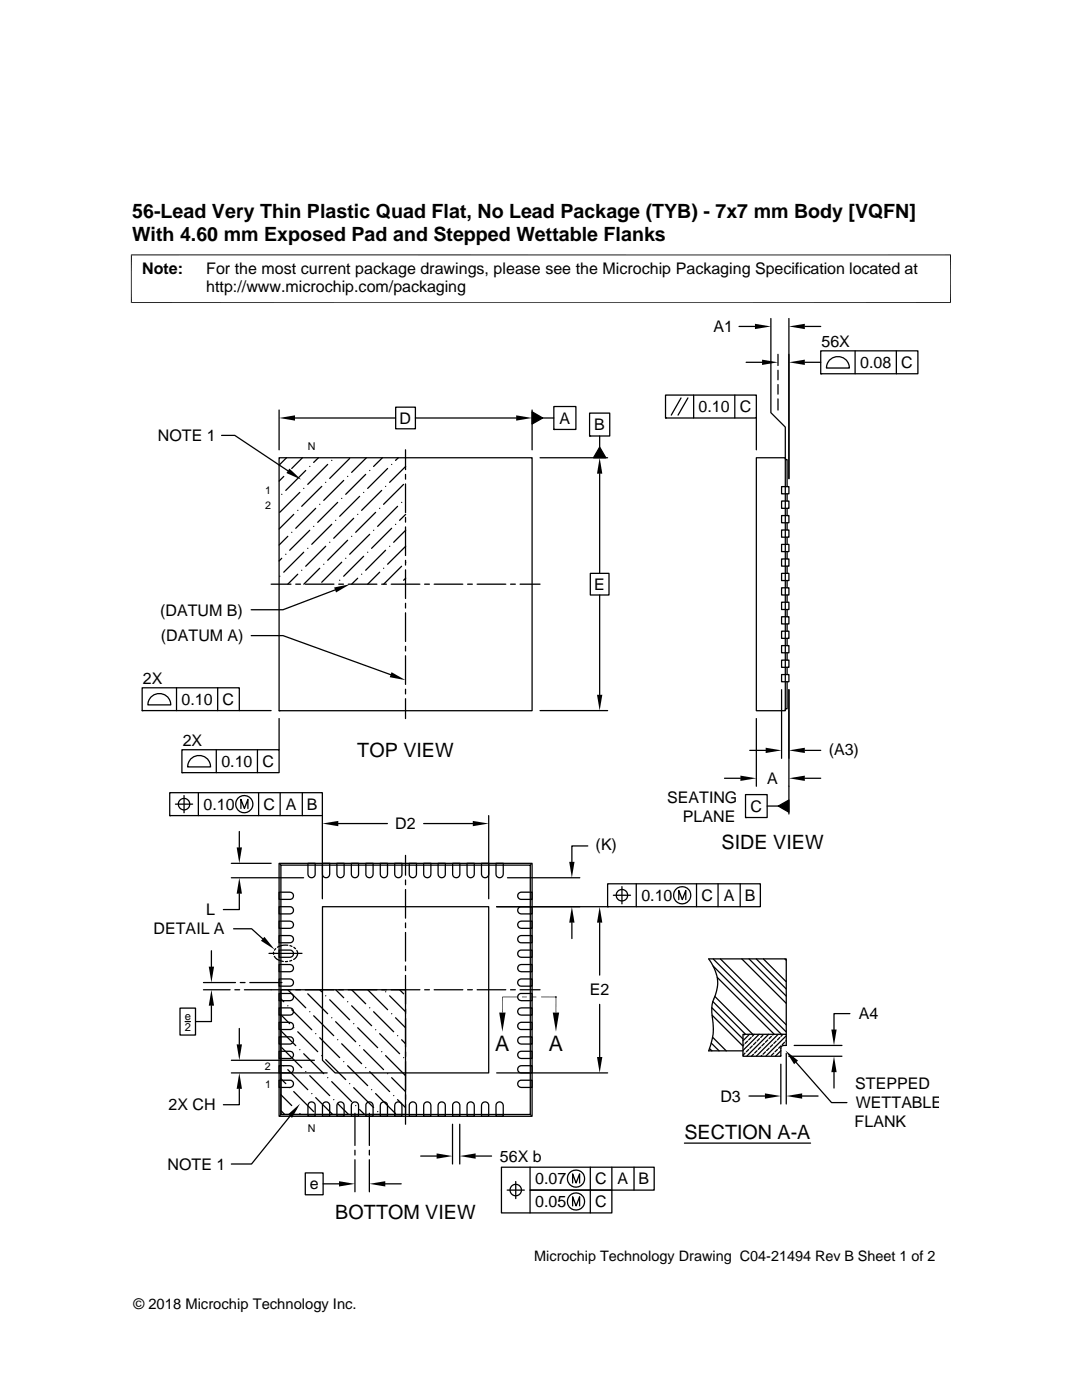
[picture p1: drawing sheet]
<svg xmlns="http://www.w3.org/2000/svg" width="216mm" height="279mm" viewBox="0 0 216 279" stroke-linecap="round" stroke-linejoin="round" font-family="sans-serif">
<g fill="none" stroke="#000" stroke-width=".25">
<path d="M132.8 78.8h18.1v4.6h-18.1zM135.9 79.4l-2 3.4M137.3 79.4l-2 3.4M138.4 78.8v4.6M146.6 78.8v4.6M147.5 65.2h3.1M148.9 72.3h3.2M153.8 63.6v18.8l2.9 2.8v6.2M155.2 70.7v2.2M155.2 73.9v1.9M155.2 76.8v1.9M155.2 79.6v2.2"/>
<path d="M157.4 63.6v31.9M160.6 72.3h3.2M160.6 65.2h3.2M163.8 70h19.4v4.6h-19.4zM163.8 74.6h.1M165.7 71.7a2.29 2.29 0 0 1 2.4-.3 2.29 2.29 0 0 1 1.4 2h-4.6l.3-1.1zM170.6 70v4.6M178.9 70v4.6M44.2 86.9h2.6l10.6 7.1M55.7 91.4h50.5v50.4h-50.5zM55.7 81.8v8M56.2 98.7h.1"/>
<path d="M56.6 95.1l-.9 .9M57.2 91.4l-1.5 1.4M57.4 94.3h.1M58.9 83.4h20.1M59.8 98.3l-4 4M60.3 91.4l-2.1 2.1M60.6 97.5h.1M61 93.9l-4 4M61.8 93.1h.1M63.5 91.4l-.9 .9M64.2 97.1l-4 3.9M65 96.3h.1"/>
<path d="M65.4 92.7l-4 4M66.2 91.9h.1M68.2 99.5h.1M68.6 95.9l-4 4M69.4 95.1h.1M69.8 91.5l-4 4M71.8 99.1l-4 3.9M72.6 98.3h.1M73 94.7l-4 4M73.1 91.4l-2.9 2.9M73.8 93.9h.1M76.2 97.9l-4 4"/>
<path d="M76.3 91.4l-1.8 1.7M76.9 97.1h.1M77.3 93.5l-3.9 4M78.1 92.7h.1M79 81.3h3.9v4.3h-3.9zM79.5 91.4l-.6 .5M80.5 96.7l-4 3.9M80.9 89.8v3.9M80.9 94.7v.9M80.9 96.6v5.7M80.9 93.1l-3.2 3.2M82.9 83.4h20.1"/>
<path d="M106.2 82.2l2.1 1.2-2.1 1.2zM106.2 81.8v8M107.8 91.4h13.4M108.3 83.4h2.2M110.5 81.1h4.4v4.6h-4.4zM110.5 85.7h.1M117.6 82.4h4.1v4.6h-4.1zM117.6 87h.1M119.7 94.5v19.9M119.7 89.2l1.2 2.2h-2.5zM119.7 87v2.2M132.8 83.4h.1"/>
<path d="M150.9 91.4h5.8v50.4h-5.8zM150.9 83.4v6.4M156 100h1.4v1.5h-1.4zM156 97.1h1.4v1.5h-1.4zM156.7 91.5l.4 .2v5.4M157.1 98.6v1.4M54.1 116.6h4M55.8 115h.1M56.2 111.4l-.5 .6M57 110.6h.1M57.4 107l-1.7 1.8M58.2 106.2h.1"/>
<path d="M58.6 102.7l-2.9 2.9M59 116.6h1M59.4 114.6l-2 2M59.4 101.9h.1M60.2 113.8h.1M60.6 110.2l-4 4M60.9 116.6h5.7M61.4 109.4h.1M61.8 105.8l-4 4M62.6 105.1h.1M63 101.5l-4 3.9M63.8 113.4l-3.2 3.2"/>
<path d="M63.8 100.6h.1M64.6 112.6h.1M65 109l-4 4M65.8 108.2h.1M66.2 104.6l-4 4M66.9 117.7l-10.4 4h-6.4M67 103.8h.1M67.4 100.3l-4 3.9M67.6 116.6h.9M67.8 115.8h.1M68.2 112.2l-4 4M69 111.4h.1"/>
<path d="M69.4 107.8l-4 4M69.5 116.6h5.7M70.2 107h.1M70.6 103.4l-4 4M71.4 102.7h.1M71.4 115.4l-1.2 1.2M72.2 114.6h.1M72.6 111l-4 4M73.4 110.2h.1M73.8 106.6l-4 4M74.5 105.8h.1M75 102.3l-4 3.9"/>
<path d="M75.8 101.5h.1M75.8 114.2l-2.4 2.4M76.2 116.6h.9M76.5 113.4h.1M76.9 109.8l-3.9 4M77.7 109h.1M78.1 116.6h5.7M78.1 105.4l-4 4M78.9 104.6h.1M79.3 101l-3.9 4.1M80.1 100.3h.1M80.1 113l-3.5 3.6"/>
<path d="M80.9 103.3v.9M80.9 105.2v5.7M80.9 111.8v1M80.9 113.7v5.7M80.9 112.2h.1M80.9 115.4l-.4 .4M80.9 105.8l-2.4 2.4M80.9 102.7l-1.2 1.1M80.9 109l-3.6 3.6M84.7 116.6h1M86.6 116.6h5.8M93.3 116.6h1"/>
<path d="M95.2 116.6h5.7M101.9 116.6h.9M103.8 116.6h4M117.8 114.4h3.7v4.3h-3.7zM119.7 118.7v20M156 117.3h1.4v1.4h-1.4zM156 114.4h1.4v1.5h-1.4zM156 111.5h1.4v1.5h-1.4zM156 108.6h1.4v1.5h-1.4zM156 105.8h1.4v1.4h-1.4zM156 102.9h1.4v1.4h-1.4zM157.1 101.5v1.4"/>
<path d="M157.1 104.3v1.5M157.1 107.2v1.4M157.1 110.1v1.4M157.1 113v1.4M157.1 115.9v1.4M157.1 118.7v1.5M28.4 137.3h19.4v4.5h-19.4zM30.3 139a2.29 2.29 0 0 1 2.4-.4 2.29 2.29 0 0 1 1.4 2.1h-4.6l.3-1.2zM35.2 137.3v4.5M43.4 137.3v4.5M50.1 126.9h6.4l21.4 7.7M80.9 120.4v.9"/>
<path d="M80.9 122.3v5.7M80.9 129v.9M80.9 130.9v5.7M80.9 137.5v1M80.9 139.4v4M156 137.6v13.7M156 134.6h1.4v1.5h-1.4zM156 131.7h1.4v1.5h-1.4zM156 128.8h1.4v1.5h-1.4zM156 126h1.4v1.4h-1.4zM156 123.1h1.4v1.4h-1.4zM156 120.2h1.4v1.4h-1.4z"/>
<path d="M157.1 133.2v1.4M157.1 136.1v5.4l-.4 .1M157.1 121.6v1.5M157.1 124.5v1.5M157.1 127.4v1.4M157.1 130.3v1.4M157.4 137.6v24.9M28.4 141.8h.1M33.9 158.2h30.4v4.6h-30.4zM36.3 149.6h19.4v4.6h-19.4zM36.3 154.2h.1M36.7 158.8v3.4"/>
<path d="M38.2 151.3a2.29 2.29 0 0 1 2.5-.3 2.29 2.29 0 0 1 1.3 2.1h-4.6l.4-1.2zM39.6 158.2v4.6M43.2 149.6v4.6M47.8 141.8h6.3M51.4 149.6v4.6M51.6 158.2v4.6M55.7 141.8h.1M55.7 143.4v6.2M55.9 158.2v4.6M60.3 158.2v4.6M107.8 141.8h13.4M144.6 155.3h3.1"/>
<path d="M148.8 158.6h4.3v4.6h-4.3zM149.6 149.8h3.2M150.9 143.4v13.5M160.6 149.8h3.2M160.6 155.3h3.2M33.9 162.8h.1M35 160.5h3.4M46.2 175.2h14.4M46.2 172.3h7.9M47.8 178.4v3.1h-3.2M47.8 165.9v3.2M48.1 161.4v-1.9l.7 1.9 .7-1.9v1.9"/>
<path d="M55.7 178.1h2.1a.72 .72 0 0 1 .8 .7 .72 .72 0 0 1-.8 .7h-2.1zM55.7 172.3h50.5v50.5h-50.5zM55.9 172.5l.1 .2M61.4 172.3h1.5v2.4l-.3 .3-.3 .2-.7-.3-.2-.4zM64.3 162.8v16.6M64.3 172.3h1.5v2.2a.72 .72 0 0 1-.7 .7 .72 .72 0 0 1-.8-.7zM67.2 172.3h1.5v2.2a.72 .72 0 0 1-.8 .7 .72 .72 0 0 1-.7-.7zM67.5 164.4h9.8M70.1 172.3h1.4v2.4l-.2 .3-.4 .2-.7-.3-.1-.4zM73 172.3h1.4v2.2a.72 .72 0 0 1-.7 .7 .72 .72 0 0 1-.7-.7zM75.9 172.3h1.4v2.2a.72 .72 0 0 1-.7 .7 .72 .72 0 0 1-.7-.7zM78.8 172.3h1.4v2.4l-.3 .3-.3 .2-.7-.3-.1-.4z"/>
<path d="M80.9 170.7v4M80.9 175.6v1M80.9 177.5v5.7M81.7 172.3h1.4v2.2a.72 .72 0 0 1-.7 .7 .72 .72 0 0 1-.7-.7zM84.5 164.4h9.8M84.5 172.3h1.5v2.2a.72 .72 0 0 1-.7 .7 .72 .72 0 0 1-.8-.7zM87.4 172.3h1.5l-.1 2.4-.2 .3-.4 .2-.6-.3-.2-.4zM90.3 172.3h1.5v2.2a.72 .72 0 0 1-.8 .7 .72 .72 0 0 1-.7-.7zM93.2 172.3h1.4v2.2a.72 .72 0 0 1-.7 .7 .72 .72 0 0 1-.7-.7zM96.1 172.3h1.4v2.4l-.3 .3-.3 .2-.7-.3-.1-.4zM97.5 162.8v16.6M99 172.3h1.4v2.2a.72 .72 0 0 1-.7 .7 .72 .72 0 0 1-.7-.7z"/>
<path d="M101.3 175.2h14.4M103.6 178.2l.4-.1h2.2v1.4h-2.4l-.4-.3-.1-.3zM106 172.5l-.2 .2M117.3 168.8h-3.2v3.2M121.2 176.4h30.5v4.6h-30.5zM122.4 178.7h3.4M124.1 177v3.4M127 176.4v4.6M135.4 179.5v-1.8l.7 1.8 .7-1.8v1.8M139 176.4v4.6M143.3 176.4v4.6M147.7 176.4v4.6"/>
<path d="M148.8 163.2h.1M153.1 160.9h2.2M155.3 160.9l2.1-1.2v2.4zM40.6 196.1h6.4M40.6 197.5h5.3M42.2 189.7v3.2M46.6 185.4h3.6l2.2 1.9M46.9 197.5h.9M47.9 196.1h1M48.8 197.5h9.3M49.8 196.1h6.5M53.7 190.3h6.6"/>
<path d="M54.6 190v.5M54.7 190.9a2.44 2.44 0 0 0 1.8 1M55 189.3l-.2 .3M55.7 181h2.4l.3 .2 .1 .8-.2 .3-.5 .1h-2.1zM55.7 183.8h2.1a.72 .72 0 0 1 .8 .8 .72 .72 0 0 1-.8 .7h-2.1zM55.7 186.7h2.1a.72 .72 0 0 1 .8 .7 .72 .72 0 0 1-.8 .8h-2.1zM55.7 189.6h2.4l.3 .3 .1 .7-.2 .3-.5 .2h-2.1zM55.7 192.5h2.1a.72 .72 0 0 1 .8 .7 .72 .72 0 0 1-.8 .7h-2.1zM55.7 195.4h2.1a.72 .72 0 0 1 .8 .7 .72 .72 0 0 1-.8 .7h-2.1zM55.7 198.3h2.4l.3 .2 .1 .8-.2 .3-.5 .1h-2.1zM56 199.3l.6 .6M56 197.5h24.9v24.9h-24.9z"/>
<path d="M57.4 191.9h-.4M57.4 188.6h-.9l-1.1 .4M57.4 197.5l3.6 3.6M57.8 188.7l.5 .2M58.2 191.7l-.4 .1M58.6 189.1l.4 .2M59 197.5h1M59.2 189.7a1.29 1.29 0 0 1-.6 1.8M60.9 197.5h5.7M61.4 198.3l4 4M63.8 197.5l.4 .4M64.3 181h33.2v33.1h-30.6l-2.6-2.5z"/>
<path d="M65 198.7h.1M65.8 199.5l4 4M67 197.5l1.6 1.6M67.6 197.5h.9M69.4 199.9h.1M69.5 197.5h5.7M70.2 197.5l2.8 2.8M73.4 197.5l3.9 4M76.2 197.5h.9M76.9 197.9h.1M77.7 198.7l3.2 3.2M78.1 197.5h5.7"/>
<path d="M79.7 197.5l.8 .8M80.9 184.2v.9M80.9 186.1v5.7M80.9 192.8v.9M80.9 194.7v5.7M84.7 197.5h1M86.6 197.5h5.8M93.3 197.5h1M95.2 197.5h5.7M99.1 181h22.1M101.9 197.5h.9M103.4 198.6l.6-.3h2.2v1.4h-2.2a.73 .73 0 0 1-.6-1.1z"/>
<path d="M103.4 189.9l.6-.3h2.2v1.5h-2.2a.73 .73 0 0 1-.6-1.2zM103.4 181.3l.6-.3h2.2v1.4h-2.2a.73 .73 0 0 1-.6-1.1zM103.6 192.6l.4-.1h2.2v1.4h-2.2a.73 .73 0 0 1-.7-.5 .73 .73 0 0 1 .3-.8zM103.6 184l.4-.2h2.2v1.5h-2.2a.73 .73 0 0 1-.7-.5 .73 .73 0 0 1 .3-.8zM103.6 195.5l.4-.1h2.2v1.4h-2.4l-.4-.3-.1-.3zM103.6 186.9l.4-.2h2.2v1.5l-2.4-.1-.4-.2-.1-.4zM103.8 197.5h4M110.9 199h.1M114.1 184.1v3.2M119.7 184.1v10.5M121.2 181h.1M142.2 199.9l6.6 6.5"/>
<path d="M142.3 192.8l13.6 13.6M142.3 191.4l14.6 14.6M142.6 198.9l7.6 7.5M143.1 195.1l11.4 11.3M143.7 191.4l13.2 13.1M148 191.4l8.9 8.8M149.5 191.4l7.4 7.4M150.9 191.4l6 6M152.3 191.4l4.6 4.5M156.6 191.4l.3 .2M35.9 201.2h3.1v5.4h-3.1zM36.9 203.9h1.1"/>
<path d="M42.2 200.7v3.2h-3.2M46.2 214.1h19.1M46.2 211.6h16.5M47.8 217.3v3.2h-3.2M47.8 205.3v3.1M55.7 201.1h2.1a.72 .72 0 0 1 .8 .8 .72 .72 0 0 1-.8 .7h-2.1zM55.7 204h2.1a.72 .72 0 0 1 .8 .7 .72 .72 0 0 1-.8 .8h-2.1zM55.7 206.9h2.4l.3 .3 .1 .7-.2 .3-.5 .2h-2.1zM55.7 209.8h2.1a.72 .72 0 0 1 .8 .7 .72 .72 0 0 1-.8 .7h-2.1zM55.7 212.7h2.1a.72 .72 0 0 1 .8 .7 .72 .72 0 0 1-.8 .7h-2.1zM55.7 215.6h2.4l.3 .3 .1 .7-.2 .3-.5 .1h-2.1zM56 215.3l1 1"/>
<path d="M56 218.5l2.2 2.1M56 205.7l3 3M56 202.5l1.8 1.8M56.2 209.1l4 4M56.6 212.7h.1M57.4 213.5l4 4M57.4 200.7h.1M57.8 217.1h.1M58.2 201.5l4 4M58.6 217.8l4 4M58.6 205.1h.1M59.4 205.9l4 4"/>
<path d="M59.8 209.5h.1M60.6 210.3l4 4M61 213.9h.1M61.8 214.7l4 4M61.8 201.9h.1M62.2 218.2h.1M62.6 202.7l4 4M63 219.1l3.4 3.3M63 206.3h.1M63.8 207.1l4 4M64.2 210.7h.1M65 211.5l4 4"/>
<path d="M65.4 215.1h.1M66.2 215.9l4 4M66.2 203.1h.1M66.6 219.5h.1M67 203.9l4 4M67.4 207.5h.1M68.2 208.3l4 4M68.6 211.9h.1M69.4 212.7l4 4M69.8 216.3h.1M70.2 200.7l3.9 4M70.6 217.1l3.9 3.9"/>
<path d="M70.6 204.3h.1M71.4 205.1l4 4M71.8 208.7h.1M72.6 209.5l3.9 4M73 213.1h.1M73.8 213.9l3.9 3.9M73.8 201.1h.1M74.1 217.5h.1M74.5 201.9l4 4M75 218.2l3.9 4.1M75 205.5h.1M75.8 206.3l3.9 4"/>
<path d="M76.2 209.9h.1M76.9 210.7l4 4M77.3 214.3h.1M78.1 215.1l2.8 2.7M78.1 202.3h.1M78.5 218.7h.1M78.9 203.1l2 2M79.3 219.5l1.6 1.5M79.3 206.7h.1M80.1 207.5l.8 .8M80.5 211.1h.1M80.9 201.3v1"/>
<path d="M80.9 203.2v5.8M80.9 209.9v1M80.9 211.8v5.7M80.9 218.5v.9M99.1 214.1h22.1M103.4 215.9l.6-.3h2.2v1.4h-2.2a.73 .73 0 0 1-.6-1.1zM103.4 207.2l.6-.3h2.2v1.5h-2.2a.73 .73 0 0 1-.6-1.2zM103.6 209.9l.4-.1h2.2v1.4h-2.2a.73 .73 0 0 1-.7-.5 .73 .73 0 0 1 .3-.8zM103.6 201.3l.4-.2h2.2v1.5h-2.2a.73 .73 0 0 1-.7-.5 .73 .73 0 0 1 .3-.8zM103.6 212.8l.4-.1h2.2v1.4h-2.4l-.4-.3-.1-.3zM103.6 204.2l.4-.2h2.2v1.5l-2.4-.1-.4-.2-.1-.4zM119.7 200.4v10.5"/>
<path d="M141.6 209.3l.4 .4M141.9 208.2l1.6 1.5M142 201.1l6.3 6.2M142.1 202.6l6.2 6.2M142.2 207l2.7 2.7M148.3 206.4h8.6v2.2h-.5a.58 .58 0 0 0-.6 .6v1.6h-7.5zM148.4 208.5l-.1 .2M148.6 206.4l-.2 .2M148.7 210.2l-.4 .4M149.2 207.8l-.5 .4M149.4 209.4l-.5 .5M149.5 218.7h3.1"/>
<path d="M149.5 206.4l-1.2 1.3M149.9 207.1l-.5 .4M150.1 208.7l-.5 .5M150.3 210.4l-.4 .4M150.5 206.4l-.4 .4M150.8 208l-.5 .5M151.1 209.7l-.5 .5M151.5 206.4l-3.2 3.2M151.6 207.3l-.5 .5M151.8 209l-.5 .4M152 210.6l-.2 .2M152.3 206.6l-.5 .5"/>
<path d="M152.5 208.2l-.5 .5M152.7 209.9l-.4 .5M153.2 207.5l-.5 .5M153.4 206.4l-4.4 4.4M153.5 209.2l-.5 .5M153.9 206.8l-.4 .5M154.2 208.5l-.5 .5M154.3 206.4l-.1 .2M154.4 210.2l-.5 .4M154.9 207.8l-.5 .4M155.1 209.4l-.5 .5M155.3 206.4l-4.4 4.4"/>
<path d="M155.6 207.1l-.5 .4M155.8 212.4v7.9M155.8 209.7l-1.1 1.1M155.8 210.7l-.1 .1M155.8 208.7l-.4 .5M156.2 206.4l-.4 .4M156.5 208l-.4 .5M156.9 210.2v10.1M156.9 208.6h.1M156.9 206.7l-4.1 4.1M156.9 206.4v-15h-15.5a7.4 7.4 0 0 1 .8 8.5 8.9 8.9 0 0 0 .1 4.3 10.7 10.7 0 0 1-.9 5.5h6.9M156.9 207.7l-.1 .1"/>
<path d="M157.4 210.8h10.6M158.5 208.6h9.5M158.9 212l7 8h3.1M160.1 218.7h3.1M166.4 214v3.1M169.6 202.3h-3.2v3.2M56 221.7l.8 .7M56 222.4v-49.7h49.8v49.7h-49.8l-.1 .2M57.9 222.8l-7.7 9.5h-4M59 221.4h.1M59.8 222.3l.2 .1M60.9 234.1h3.6v4.3h-3.6z"/>
<path d="M61.7 220.1a.72 .72 0 0 1 .8-.1 .72 .72 0 0 1 .4 .6v2.2h-1.5v-2.2zM64.5 236.3h3.1M64.6 220.1l.7-.1 .3 .2 .2 .4v2.2h-1.5l.1-2.4zM67.4 220.2a.73 .73 0 0 1 .8-.3 .73 .73 0 0 1 .5 .7v2.2h-1.5v-2.2zM67.4 220.2l2.2 2.2M70.3 220.1a.72 .72 0 0 1 .8-.1 .72 .72 0 0 1 .4 .6v2.2h-1.4v-2.2zM70.8 222.2v6.4M70.8 229.6v.9M70.8 231.5v6.3M71 220.6h.1M71.8 221.4l.9 1M73.3 220.1l.7-.1 .3 .2 .1 .4v2.2h-1.4v-2.4z"/>
<path d="M73.7 222.2v6.4M73.7 229.6v.9M73.7 231.5v6.3M75.4 221.8h.1M76 220.2a.73 .73 0 0 1 .8-.3 .73 .73 0 0 1 .5 .7v2.2h-1.4v-2.2zM76.9 236.3h3.2M79 220.1a.72 .72 0 0 1 .8-.1 .72 .72 0 0 1 .4 .6v2.2h-1.4v-2.2zM80.9 220.4v4M81.9 220.1l.8-.1 .3 .2 .1 .4v2.2h-1.4v-2.4zM83.9 230.7h3.2M84.7 220.2a.73 .73 0 0 1 .8-.3 .73 .73 0 0 1 .5 .7v2.2h-1.5v-2.2zM87.7 220.1a.72 .72 0 0 1 .7-.1 .72 .72 0 0 1 .5 .6v2.2h-1.5v-2.2z"/>
<path d="M90.3 224.4v7.9M90.6 220.1l.7-.1 .3 .2 .2 .4v2.2h-1.5v-2.4zM91.7 224.4v7.9M93.3 220.2a.73 .73 0 0 1 .8-.3 .73 .73 0 0 1 .5 .7v2.2h-1.4v-2.2zM94.9 230.7h3.2M96.3 220.1a.72 .72 0 0 1 .8-.1 .72 .72 0 0 1 .4 .6v2.2h-1.4v-2.2zM99.3 220.1l.7-.1 .3 .2 .1 .4v2.2h-1.4v-2.4zM101.2 237.5h3.4M102.9 235.8v3.4M105.8 232.9v4.6h16.3v4.6h-22v-9.2h30.4v4.6h-24.7v4.6M105.8 222.4l.2 .2M114.3 236.1v-1.8l.7 1.8 .7-1.8v1.8"/>
<path d="M117.8 232.9v9.2M122.1 232.9v4.6M126.5 232.9v4.6M136.6 228.1h25.1M114.3 240.7v-1.9l.7 1.9 .7-1.9v1.9"/>
<circle cx="36.7" cy="160.5" r="1.14"/>
<circle cx="48.7" cy="160.5" r="1.72"/>
<circle cx="124.1" cy="178.7" r="1.14"/>
<circle cx="136.1" cy="178.7" r="1.72"/>
<circle cx="102.9" cy="237.5" r="1.14"/>
<circle cx="114.9" cy="239.8" r="1.72"/>
<circle cx="114.9" cy="235.2" r="1.71"/>
</g>
<g fill="#000">
<path d="M150.6 64.6l3.2 .6-3.2 .5zM152.1 71.8l3.1 .5-3.1 .5zM157.4 65.2l3.2-.6v1.1zM157.4 72.3l3.2-.5v1zM57.7 93.5l2.4 2.2-3-1.3zM55.7 83.4l3.2-.5v1zM103 82.9l3.2 .5-3.2 .5zM106.2 82.2l2.1 1.2-2.1 1.2zM119.7 91.4l.5 3.1h-1.1zM119.7 89.2l1.2 2.2h-2.5zM66.7 117.2l3.1-.6-2.7 1.6zM78.1 134.2l2.8 1.5-3.1-.6z"/>
<path d="M119.1 138.7h1.1l-.5 3.1zM147.7 154.8l3.2 .5-3.2 .6zM152.8 149.2l3.2 .6-3.2 .5zM155.3 160.9l2.1-1.2v2.4zM157.4 155.3l3.2-.5v1.1zM157.4 149.8l3.2-.6v1.1zM47.2 169.1h1.1l-.5 3.2zM47.8 175.2l.5 3.2h-1.1zM64.3 164.4l3.2-.6v1.1zM94.3 163.8l3.2 .6-3.2 .5zM113.6 172h1l-.5 3.2zM41.7 192.9h1l-.5 3.2z"/>
<path d="M52.8 187l2 2.5-2.7-1.8zM104.2 198.9h.9l-.9 .1zM104.2 199l.9-.1v.1zM106.1 198.9h.9l-.9 .1zM106.1 199l.9-.1v.1zM114.1 181l.5 3.1h-1zM119.7 181l.5 3.1h-1.1zM42.2 197.5l.5 3.2h-1zM47.2 208.4h1.1l-.5 3.2zM47.8 214.1l.5 3.2h-1.1zM99.6 202.1h1.3l-.7 3.8zM110.3 202.1h1.3l-.7 3.8z"/>
<path d="M119.1 210.9h1.1l-.5 3.2zM152.6 218.2l3.2 .5-3.2 .6zM156.7 209.7l2.5 2-.7 .7zM156.9 218.7l3.2-.5v1.1zM166.4 210.8l.5 3.2h-1zM165.9 205.5h1l-.5 3.1zM57.4 222.4l2.5-2.1-1.6 2.8zM67.6 235.7l3.2 .6-3.2 .5zM73.7 236.3l3.2-.6v1.1zM87.1 230.2l3.2 .5-3.2 .5zM91.7 230.7l3.2-.5v1z"/>
</g>
<path d="M26.1 50.9h163.7M26.2 50.8v9.7M189.7 50.8v9.7M26.1 60.4h163.7M103.2 199h-3v3.1M108 199h2.9M110.9 198.9v3.2" fill="none" stroke="#000" stroke-width=".2"/>
<g font-size="4.3">
<text x="98.8" y="209.7">A</text>
<text x="109.5" y="209.7">A</text>
</g>
<g font-size="3.9">
<text x="26.4" y="43.5">56-Lead Very Thin Plastic Quad Flat, No Lead Package (TYB) - 7x7 mm Body [VQFN]</text>
<text x="26.4" y="48">With 4.60 mm Exposed Pad and Stepped Wettable Flanks</text>
<text x="71.3" y="151.2">TOP VIEW</text>
<text x="144" y="169.4">SIDE VIEW</text>
<text x="136.6" y="227.3">SECTION A-A</text>
<text x="66.9" y="243.2">BOTTOM VIEW</text>
</g>
<g font-size="3.2">
<text x="28.4" y="54.6">Note:</text>
<text x="41.1" y="58.3">http://www.microchip.com/packaging</text>
<text x="41.1" y="54.6">For the most current package drawings, please see the Microchip Packaging Specification located at</text>
<text x="142.4" y="66.3">A1</text>
<text x="163.9" y="69.3">56X</text>
<text x="171.6" y="73.4">0.08</text>
<text x="179.8" y="73.4">C</text>
<text x="139.4" y="82.3">0.10</text>
<text x="147.6" y="82.3">C</text>
<text x="31.5" y="88.1">NOTE 1</text>
<text x="79.7" y="84.6">D</text>
<text x="111.7" y="84.6">A</text>
<text x="118.6" y="85.9">B</text>
<text x="118.6" y="117.7">E</text>
<text x="32" y="122.9">(DATUM B)</text>
<text x="32.1" y="127.9">(DATUM A)</text>
<text x="28.5" y="136.5">2X</text>
<text x="36.2" y="140.7">0.10</text>
<text x="44.4" y="140.7">C</text>
<text x="36.4" y="148.8">2X</text>
<text x="44.2" y="153">0.10</text>
<text x="52.4" y="153.1">C</text>
<text x="165.4" y="150.6">(A3)</text>
<text x="40.6" y="161.6">0.10</text>
<text x="52.6" y="161.6">C</text>
<text x="57" y="161.6">A</text>
<text x="61.2" y="161.6">B</text>
<text x="133.1" y="160.3">SEATING</text>
<text x="153.1" y="156.5">A</text>
<text x="78.8" y="165.5">D2</text>
<text x="136.3" y="164">PLANE</text>
<text x="149.8" y="162">C</text>
<text x="118.9" y="169.6">(K)</text>
<text x="128" y="179.8">0.10</text>
<text x="140" y="179.8">C</text>
<text x="144.4" y="179.8">A</text>
<text x="148.6" y="179.8">B</text>
<text x="41.1" y="182.7">L</text>
<text x="30.6" y="186.5">DETAIL A</text>
<text x="117.7" y="198.7">E2</text>
<text x="171.4" y="203.4">A4</text>
<text x="33.6" y="221.6">2X CH</text>
<text x="143.7" y="219.9">D3</text>
<text x="170.6" y="217.4">STEPPED</text>
<text x="170.8" y="221.2">WETTABLE</text>
<text x="170.5" y="225">FLANK</text>
<text x="33.4" y="233.4">NOTE 1</text>
<text x="99.7" y="231.8">56X b</text>
<text x="61.8" y="237.4">e</text>
<text x="106.8" y="236.4">0.07</text>
<text x="118.8" y="236.4">C</text>
<text x="123.2" y="236.4">A</text>
<text x="127.4" y="236.4">B</text>
<text x="106.8" y="240.9">0.05</text>
<text x="118.8" y="240.9">C</text>
</g>
<g font-size="2.9">
<text x="106.6" y="251.7">Microchip Technology Drawing C04-21494 Rev B Sheet 1 of 2</text>
<text x="26.6" y="261.3">© 2018 Microchip Technology Inc.</text>
</g>
<g font-size="2.2">
<text x="36.9" y="203.6">e</text>
<text x="36.9" y="205.8">2</text>
</g>
<g font-size="2.1">
<text x="61.4" y="89.8">N</text>
<text x="52.9" y="98.6">1</text>
<text x="52.9" y="101.5">2</text>
<text x="52.9" y="213.6">2</text>
<text x="52.9" y="217">1</text>
<text x="61.4" y="225.9">N</text>
</g>
</svg>
